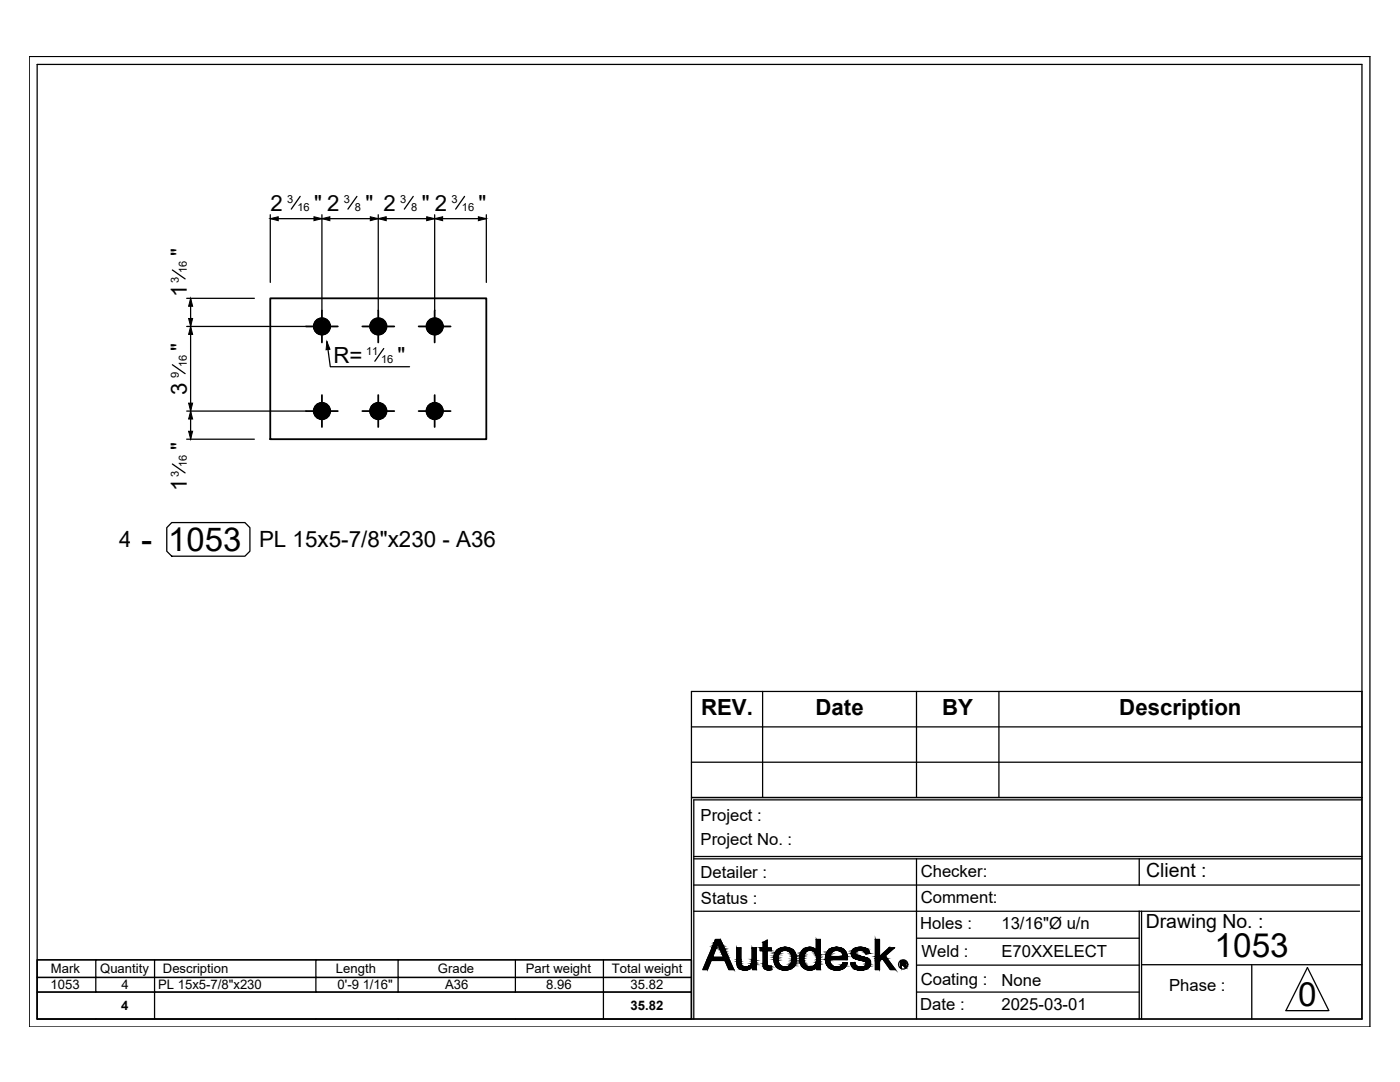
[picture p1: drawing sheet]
<svg xmlns="http://www.w3.org/2000/svg" width="279mm" height="216mm" viewBox="0 0 279 216" stroke-linecap="round" stroke-linejoin="round" font-family="sans-serif">
<g fill="none" stroke="#000" stroke-width=".36">
<path d="M53.9 59.5h43.2v28.1h-43.2zM61.1 65.1h6.3M64.2 62v6.3M64.2 78.8v6.4M72.3 65.1h6.4M75.5 62v6.3M75.5 78.8v6.4M83.6 65.1h6.3M86.7 62v6.3M86.7 78.8v6.4M61.1 82h6.3M72.3 82h6.4"/>
<path d="M83.6 82h6.3"/>
<circle cx="64.3" cy="65.1" r="1.64"/>
<circle cx="75.5" cy="65.1" r="1.64"/>
<circle cx="86.8" cy="65.1" r="1.64"/>
<circle cx="64.3" cy="82" r="1.64"/>
<circle cx="75.5" cy="82" r="1.64"/>
<circle cx="86.8" cy="82" r="1.64"/>
</g>
<g fill="#000" stroke="#000" stroke-width=".2">
<path d="M38 59.5l.4 1.6h-.8zM53.9 43.6l1.6-.3v.7zM64.2 43.6l1.6-.3v.7zM62.7 43.3l1.5 .3-1.5 .4zM75.5 43.6l1.6-.3v.7zM73.9 43.3l1.6 .3-1.6 .4zM86.7 43.6l1.6-.3v.7zM85.2 43.3l1.5 .3-1.5 .4zM95.5 43.3l1.6 .3-1.6 .4zM37.6 63.5h.8l-.4 1.6zM38 65.1l.4 1.6h-.8zM65.2 68.2l.7 1.5-.8 .1z"/>
<path d="M64.2 65.1h1.7l-.1 .4zM75.5 65.1h1.6v.4zM86.7 65.1h1.7l-.1 .4zM37.6 86h.8l-.4 1.6zM37.6 80.4h.8l-.4 1.6zM38 82l.4 1.6h-.8zM64.2 82h1.7l-.1 .4zM75.5 82h1.6v.4zM86.7 82h1.7l-.1 .4zM143.7 187.5l.1 .1h-.2zM147.3 193h.2zM148.6 193.6h.1z"/>
<path d="M152.3 192.9h.2zM152.3 188.1l.8-.5v.5zM153.3 193.5h.3zM153.7 192.8h.2zM155.1 193h.7zM156.5 189h.2zM157.1 189.6h1.2zM160.2 193h.7zM160.6 189.3h1.9zM162.3 192.8h.1zM165.3 193h1.7zM165.6 190.9h3.5v.1z"/>
<path d="M166.9 193.6h.3zM166.9 189h.1zM168.3 192.1h.3zM167.9 189.6h.6zM171.2 191.5h2.3zM171.7 193.6h.3zM171.8 193h1.6zM172.7 190.2h.9zM172.5 189.6h.8zM179.9 192.3h.8zM180.4 192.3h.3zM180.1 192.5h.3z"/>
<path d="M180.3 191.9h.4z"/>
<path d="M62.6 65.5l.2 .4 1.4-.8zM62.8 65.9l1.4-.8-1.2 1.1zM63 66.2l.2 .2 1-1.3z"/>
<path d="M62.8 64.4l-.2 .4 1.6 .3zM62.6 64.8l1.6 .3h-1.6zM62.6 65.1v.4l1.6-.4z"/>
<path d="M64.2 65.1l-1 1.3 .3 .2zM64.2 65.1l-.3 1.6-.4-.1zM64.2 65.1l-.3 1.6 .3 .1z"/>
<path d="M63.2 63.9l1 1.2-.7-1.4zM63 64.1l.2-.2 1 1.2zM63 64.1l-.2 .3 1.4 .7z"/>
<path d="M64.2 65.1v1.7l.4-.1zM64.2 65.1l.7 1.5-.3 .1zM64.2 65.1l.7 1.5 .4-.2z"/>
<path d="M64.2 63.5v1.6l.4-1.6zM63.9 63.5h.3v1.6zM63.5 63.7l.7 1.4-.3-1.6z"/>
<path d="M64.2 65.1l1.1 1.3 .2-.2zM64.2 65.1l1.5 .8-.2 .3zM64.2 65.1l1.5 .8 .1-.4z"/>
<path d="M65.3 63.9l-1.1 1.2 1.3-1zM64.9 63.7l.4 .2-1.1 1.2zM64.6 63.5l-.4 1.6 .7-1.4z"/>
<path d="M64.2 65.1h1.7l-.1-.3zM64.2 65.1l1.5-.7 .1 .4zM64.2 65.1l1.5-.7-.2-.3z"/>
<path d="M73.9 65.5l.1 .4 1.5-.8zM74 65.9l1.5-.8-1.3 1.1zM74.2 66.2l.3 .2 1-1.3z"/>
<path d="M74 64.4l-.1 .4 1.6 .3zM73.9 64.8l1.6 .3h-1.6zM73.9 65.1v.4l1.6-.4z"/>
<path d="M75.5 65.1l-1 1.3 .3 .2zM75.5 65.1l-.4 1.6-.3-.1zM75.5 65.1l-.4 1.6 .4 .1z"/>
<path d="M74.5 63.9l1 1.2-.7-1.4zM74.5 63.9l1 1.2-1.3-1zM74.2 64.1l-.2 .3 1.5 .7z"/>
<path d="M75.5 65.1v1.7l.3-.1zM75.5 65.1l.7 1.5-.4 .1zM75.5 65.1l.7 1.5 .3-.2z"/>
<path d="M75.5 63.5v1.6l.3-1.6zM75.1 63.5h.4v1.6zM74.8 63.7l.7 1.4-.4-1.6z"/>
<path d="M75.5 65.1l1 1.3 .3-.2zM75.5 65.1l1.5 .8-.2 .3zM75.5 65.1l1.5 .8 .1-.4z"/>
<path d="M76.5 63.9l-1 1.2 1.3-1zM76.2 63.7l.3 .2-1 1.2zM75.8 63.5l-.3 1.6 .7-1.4z"/>
<path d="M75.5 65.1h1.6v-.3zM75.5 65.1l1.5-.7 .1 .4zM75.5 65.1l1.5-.7-.2-.3z"/>
<path d="M85.1 65.5l.2 .4 1.4-.8zM85.3 65.9l1.4-.8-1.2 1.1zM85.5 66.2l.2 .2 1-1.3z"/>
<path d="M85.3 64.4l-.2 .4 1.6 .3zM85.1 64.8l1.6 .3h-1.6zM85.1 65.1v.4l1.6-.4z"/>
<path d="M86.7 65.1l-1 1.3 .3 .2zM86.7 65.1l-.3 1.6-.4-.1zM86.7 65.1l-.3 1.6 .3 .1z"/>
<path d="M85.7 63.9l1 1.2-.7-1.4zM85.5 64.1l.2-.2 1 1.2zM85.5 64.1l-.2 .3 1.4 .7z"/>
<path d="M86.7 65.1v1.7l.4-.1zM86.7 65.1l.7 1.5-.3 .1zM86.7 65.1l.7 1.5 .4-.2z"/>
<path d="M86.7 63.5v1.6l.4-1.6zM86.4 63.5h.3v1.6zM86 63.7l.7 1.4-.3-1.6z"/>
<path d="M86.7 65.1l1.1 1.3 .2-.2zM86.7 65.1l1.5 .8-.2 .3zM86.7 65.1l1.5 .8 .1-.4z"/>
<path d="M87.8 63.9l-1.1 1.2 1.3-1zM87.4 63.7l.4 .2-1.1 1.2zM87.1 63.5l-.4 1.6 .7-1.4z"/>
<path d="M86.7 65.1h1.7l-.1-.3zM86.7 65.1l1.5-.7 .1 .4zM86.7 65.1l1.5-.7-.2-.3z"/>
<path d="M62.6 82.4l.2 .3 1.4-.7zM62.8 82.7l1.4-.7-1.2 1zM63 83l.2 .3 1-1.3z"/>
<path d="M62.8 81.3l-.2 .3 1.6 .4zM62.6 81.6l1.6 .4h-1.6zM62.6 82v.4l1.6-.4z"/>
<path d="M64.2 82l-1 1.3 .3 .2zM64.2 82l-.3 1.6-.4-.1zM64.2 82l-.3 1.6 .3 .1z"/>
<path d="M63.2 80.7l1 1.3-.7-1.5zM63.2 80.7l1 1.3-1.2-1zM63 81l-.2 .3 1.4 .7z"/>
<path d="M64.2 82v1.7l.4-.1zM64.2 82l.7 1.5-.3 .1zM64.2 82l.7 1.5 .4-.2z"/>
<path d="M64.2 80.4v1.6l.4-1.6zM63.9 80.4h.3v1.6zM63.5 80.5l.7 1.5-.3-1.6z"/>
<path d="M64.2 82l1.1 1.3 .2-.3zM64.2 82l1.5 .7-.2 .3zM64.2 82l1.5 .7 .1-.3z"/>
<path d="M65.3 80.7l-1.1 1.3 1.3-1zM64.9 80.5l.4 .2-1.1 1.3zM64.6 80.4l-.4 1.6 .7-1.5z"/>
<path d="M64.2 82h1.7l-.1-.4zM64.2 82l1.5-.7 .1 .3zM64.2 82l1.5-.7-.2-.3z"/>
<path d="M73.9 82.4l.1 .3 1.5-.7zM74 82.7l1.5-.7-1.3 1zM74.2 83l.3 .3 1-1.3z"/>
<path d="M74 81.3l-.1 .3 1.6 .4zM73.9 81.6l1.6 .4h-1.6zM73.9 82v.4l1.6-.4z"/>
<path d="M75.5 82l-1 1.3 .3 .2zM75.5 82l-.4 1.6-.3-.1zM75.5 82l-.4 1.6 .4 .1z"/>
<path d="M74.5 80.7l1 1.3-.7-1.5zM74.5 80.7l1 1.3-1.3-1zM74.2 81l-.2 .3 1.5 .7z"/>
<path d="M75.5 82v1.7l.3-.1zM75.5 82l.7 1.5-.4 .1zM75.5 82l.7 1.5 .3-.2z"/>
<path d="M75.5 80.4v1.6l.3-1.6zM75.1 80.4h.4v1.6zM74.8 80.5l.7 1.5-.4-1.6z"/>
<path d="M75.5 82l1 1.3 .3-.3zM75.5 82l1.5 .7-.2 .3zM75.5 82l1.5 .7 .1-.3z"/>
<path d="M76.5 80.7l-1 1.3 1.3-1zM76.2 80.5l.3 .2-1 1.3zM75.8 80.4l-.3 1.6 .7-1.5z"/>
<path d="M75.5 82h1.6v-.4zM75.5 82l1.5-.7 .1 .3zM75.5 82l1.5-.7-.2-.3z"/>
<path d="M85.1 82.4l.2 .3 1.4-.7zM85.3 82.7l1.4-.7-1.2 1zM85.5 83l.2 .3 1-1.3z"/>
<path d="M85.3 81.3l-.2 .3 1.6 .4zM85.1 81.6l1.6 .4h-1.6zM85.1 82v.4l1.6-.4z"/>
<path d="M86.7 82l-1 1.3 .3 .2zM86.7 82l-.3 1.6-.4-.1zM86.7 82l-.3 1.6 .3 .1z"/>
<path d="M85.7 80.7l1 1.3-.7-1.5zM85.7 80.7l1 1.3-1.2-1zM85.5 81l-.2 .3 1.4 .7z"/>
<path d="M86.7 82v1.7l.4-.1zM86.7 82l.7 1.5-.3 .1zM86.7 82l.7 1.5 .4-.2z"/>
<path d="M86.7 80.4v1.6l.4-1.6zM86.4 80.4h.3v1.6zM86 80.5l.7 1.5-.3-1.6z"/>
<path d="M86.7 82l1.1 1.3 .2-.3zM86.7 82l1.5 .7-.2 .3zM86.7 82l1.5 .7 .1-.3z"/>
<path d="M87.8 80.7l-1.1 1.3 1.3-1zM87.4 80.5l.4 .2-1.1 1.3zM87.1 80.4l-.4 1.6 .7-1.5z"/>
<path d="M86.7 82h1.7l-.1-.4zM86.7 82l1.5-.7 .1 .3zM86.7 82l1.5-.7-.2-.3z"/>
<path d="M141 191.7l.2 1.8 .7-1.8zM141 191.7l.2 1.8h-.9z"/>
<path d="M141.3 191l3.4 .7-2.5-.7zM141.3 191l3.4 .7h-3.7z"/>
<path d="M142.1 189.2l.1 1.8 .7-1.8zM142.1 189.2l.1 1.8h-.9z"/>
<path d="M142.2 189l.7 .2 .1-.2zM142.2 189l.7 .2h-.8z"/>
<path d="M142.3 188.7l.7 .3 .1-.3zM142.3 188.7l.7 .3h-.8z"/>
<path d="M142.4 188.4l.7 .3 .1-.3zM142.4 188.4l.7 .3h-.8z"/>
<path d="M142.5 188.1l.7 .3v-.3zM142.5 188.1l.7 .3h-.8z"/>
<path d="M142.8 187.6l.5 .5 .3-.5zM142.8 187.6l.5 .5h-.8z"/>
<path d="M142.8 187.5l.8 .1 .1-.1zM142.8 187.5l.8 .1h-.8z"/>
<path d="M143.6 187.6l.4 .5-.2-.5zM143.6 187.6l.4 .5h-.7z"/>
<path d="M143.3 188.1l.8 .1-.1-.1zM143.3 188.1l.8 .1h-.8z"/>
<path d="M143.3 188.2l.9 .4-.1-.4zM143.3 188.2l.9 .4h-.8z"/>
<path d="M143.4 188.6l.9 .2-.1-.2zM143.4 188.6l.9 .2h-.8z"/>
<path d="M143.5 188.8l.9 .1zM143.5 188.8l.9 .1z"/>
<path d="M143.5 188.9l.9 .1v-.1zM143.5 188.9l.9 .1h-.8z"/>
<path d="M143.6 189l.9 .2-.1-.2zM143.6 189l.9 .2h-.8z"/>
<path d="M143.7 189.2l.9 .3-.1-.3zM143.7 189.2l.9 .3h-.8z"/>
<path d="M143.8 189.5l1 .3-.2-.3zM143.8 189.5l1 .3h-.9z"/>
<path d="M143.9 189.8l1 .3-.1-.3zM143.9 189.8l1 .3h-.9z"/>
<path d="M144 190.1l1.1 .4-.2-.4zM144 190.1l1.1 .4h-.9z"/>
<path d="M144.2 190.5l1.1 .5-.2-.5zM144.2 190.5l1.1 .5h-.9z"/>
<path d="M142.2 191l3.4 .7-.3-.7zM142.2 191l3.4 .7h-.9z"/>
<path d="M144.7 191.7l1.7 1.8-.8-1.8zM144.7 191.7l1.7 1.8h-.9z"/>
<path d="M147 191.9h.9zM147 191.9h.9z"/>
<path d="M147 189.1l.9 2.4v-2.4zM147 189.1l.9 2.4h-.9z"/>
<path d="M147 191.5l.9 .3v-.3zM147 191.5l.9 .3h-.9z"/>
<path d="M147 191.8l.9 .1zM147 191.8l.9 .1z"/>
<path d="M147 191.9l.9 .3v-.3zM147 191.9l.9 .3h-.8z"/>
<path d="M147.1 192.2h.8zM147.1 192.2h.8z"/>
<path d="M147.1 192.2l.8 .2v-.2zM147.1 192.2l.8 .2h-.8z"/>
<path d="M147.1 192.4l.9 .1-.1-.1zM147.1 192.4l.9 .1h-.9z"/>
<path d="M147.1 192.5l.9 .1v-.1zM147.1 192.5l.9 .1h-.9z"/>
<path d="M147.1 192.6l1.1 .2-.2-.2zM147.1 192.6l1.1 .2h-1z"/>
<path d="M147.2 192.8h1zM147.2 192.8h1z"/>
<path d="M147.2 192.8l1.3 .1-.3-.1zM147.2 192.8l1.3 .1h-1.3z"/>
<path d="M147.2 192.9h1.6zM147.2 192.9h1.6z"/>
<path d="M147.3 192.9h1.5zM147.3 192.9h1.5z"/>
<path d="M147.3 192.9h1.5zM147.3 192.9l.2 .1z"/>
<path d="M148.5 193.6h.4zM148.5 193.6h.2z"/>
<path d="M148.3 193.5h.7zM148.3 193.5l.6 .1z"/>
<path d="M148.2 193.5h1zM148.2 193.5h.8z"/>
<path d="M148 193.5h1.3zM148 193.5h1.2z"/>
<path d="M149.4 192.8h.3zM149.4 192.8h.3z"/>
<path d="M147.9 193.4h1.6zM147.9 193.4l1.4 .1z"/>
<path d="M147.8 193.4h1.7zM147.8 193.4h1.7z"/>
<path d="M147.6 193.3l1.9 .1 .2-.1zM147.6 193.3l1.9 .1z"/>
<path d="M149.4 192.8h.4zM149.4 192.8h.4z"/>
<path d="M149.4 192.8h.7zM149.3 192.8h.8z"/>
<path d="M147.5 193.2h2.3zM147.5 193.2l2.2 .1z"/>
<path d="M147.4 193.1l2.4 .1 .2-.1zM147.4 193.1l2.4 .1h-2.3z"/>
<path d="M147.5 193h2.6zM147.3 193h2.8z"/>
<path d="M147.3 193l2.7 .1 .1-.1zM147.3 193l2.7 .1h-2.6z"/>
<path d="M148.9 192.9h1.2zM148.8 192.9h1.3z"/>
<path d="M148.8 192.9h1.3zM147.5 193h2.6z"/>
<path d="M149.1 192.9h1zM148.9 192.9h1.2z"/>
<path d="M149.3 192.8h.9zM149.1 192.9h1z"/>
<path d="M149.3 192.8h.9zM149.3 192.8h.9z"/>
<path d="M150.1 189.1l.8 2.3v-2.3zM150.1 189.1l.8 2.3h-.8z"/>
<path d="M150.1 191.4l.8 .2v-.2zM150.1 191.4l.8 .2h-.8z"/>
<path d="M150.1 191.6l.8 .4v-.4zM150.1 191.6l.8 .4h-.8z"/>
<path d="M150.1 192l.8 .3v-.3zM150.1 192l.8 .3h-.9z"/>
<path d="M150 192.3l.9 .2v-.2zM150 192.3l.9 .2h-1z"/>
<path d="M149.9 192.5l1 .1v-.1zM149.9 192.5l1 .1h-1.2z"/>
<path d="M149.7 192.6l1.2 .2v-.2zM149.4 192.8l.3-.2 1.2 .2z"/>
<path d="M149.4 192.8h1.5zM149.4 192.8h1.5z"/>
<path d="M149.7 192.8h1.2zM149.7 192.8h1.2z"/>
<path d="M149.8 192.8h1.1zM149.8 192.8h1.1z"/>
<path d="M150.1 192.8h.8zM150.1 192.8h.8z"/>
<path d="M150.2 192.8l.7 .7v-.7zM150.2 192.8l.7 .7h-.7z"/>
<path d="M152.3 188.1l.8 1v-1zM152.3 188.1l.8 1h-.8z"/>
<path d="M152.3 189.7l.8 2.5v-2.5zM152.3 189.7l.8 2.5h-.8z"/>
<path d="M152.3 192.2h.8zM152.3 192.2h.8z"/>
<path d="M152.3 192.2l.8 .1v-.1zM152.3 192.2l.8 .1h-.8z"/>
<path d="M152.3 192.3l.8 .3v-.3zM152.3 192.3l.8 .3h-.8z"/>
<path d="M152.3 192.6l.9 .1zM152.3 192.6l.9 .1z"/>
<path d="M152.3 192.7h.9zM152.3 192.7h.9z"/>
<path d="M152.3 192.7l1.1 .1zM152.3 192.7l1.1 .1h-1.1z"/>
<path d="M152.3 192.8h1.2zM152.3 192.8h1.2z"/>
<path d="M152.3 192.8h1.3zM152.3 192.8h1.3z"/>
<path d="M152.3 192.8h1.3zM152.3 192.8l.2 .1z"/>
<path d="M153.2 193.5h.5zM153.2 193.5h.4z"/>
<path d="M153 193.5h.8zM153 193.5h.7z"/>
<path d="M151.7 189.1l2.2 .6v-.6zM151.7 189.1l2.2 .6h-2.2z"/>
<path d="M153.7 192.8h.2zM153.6 192.8h.3z"/>
<path d="M153.6 192.8l.3 .1zM152.5 192.9h1.4z"/>
<path d="M152.5 192.9h1.5zM152.4 192.9h1.6z"/>
<path d="M152.4 192.9l1.6 .2v-.2zM152.4 192.9l1.6 .2h-1.6z"/>
<path d="M152.4 193.1l1.6 .2v-.2zM152.4 193.1l1.6 .2h-1.3z"/>
<path d="M152.7 193.3l1.3 .1zM152.7 193.3l1.3 .1z"/>
<path d="M152.8 193.4l1.2 .1zM152.8 193.4l1.2 .1z"/>
<path d="M152.9 193.5h1.1zM152.9 193.5h.9z"/>
<path d="M154.4 191.1l.9 .2v-.2zM154.4 191.1l.9 .2h-.9z"/>
<path d="M154.4 191.3l.9 .2v-.2zM154.4 191.3l.9 .2h-.9z"/>
<path d="M154.5 191l.8 .1v-.1zM154.5 191l.8 .1h-.9z"/>
<path d="M154.4 191.5l.9 .2v-.2zM154.4 191.5l.9 .2h-.8z"/>
<path d="M154.5 191.7l.8 .1v-.1zM154.5 191.7l.8 .1h-.8z"/>
<path d="M154.5 190.8l.8 .2v-.2zM154.5 190.8l.8 .2h-.8z"/>
<path d="M154.5 191.8l.8 .1v-.1zM154.5 191.8l.8 .1h-.8z"/>
<path d="M154.5 190.6l.8 .2v-.2zM154.5 190.6l.8 .2h-.8z"/>
<path d="M154.5 191.9l.9 .2-.1-.2zM154.5 191.9l.9 .2h-.9z"/>
<path d="M154.5 190.5l.8 .1 .1-.1zM154.5 190.5l.8 .1h-.8z"/>
<path d="M154.5 192.1l.9 .1v-.1zM154.5 192.1l.9 .1h-.8z"/>
<path d="M154.6 192.2l1 .2-.2-.2zM154.6 192.2l1 .2h-1z"/>
<path d="M154.6 190.3l.8 .2 .1-.2zM154.6 190.3l.8 .2h-.9z"/>
<path d="M154.6 190.3h.9zM154.6 190.3h.9z"/>
<path d="M154.6 192.4h1zM154.6 192.4h1z"/>
<path d="M154.7 192.4l1 .1zM154.7 192.4l1 .1z"/>
<path d="M154.7 190.1l.8 .2 .1-.2zM154.7 190.1l.8 .2h-.9z"/>
<path d="M154.7 190h1zM154.7 190l.9 .1z"/>
<path d="M154.7 192.5l1.1 .1zM154.7 192.5l1.1 .1z"/>
<path d="M154.8 192.6l1.1 .2-.1-.2zM154.8 192.6l1.1 .2h-1.1z"/>
<path d="M154.8 189.9l.9 .1 .1-.1zM154.8 189.9l.9 .1h-1z"/>
<path d="M154.8 189.9h1.1zM154.8 189.9h1z"/>
<path d="M154.8 192.8h1.3zM154.8 192.8h1.3z"/>
<path d="M154.9 189.8h1.2zM154.8 189.9h1.1z"/>
<path d="M154.9 192.8l1.3 .1zM154.9 192.8l1.3 .1z"/>
<path d="M154.9 192.9l1.6 .1zM154.9 192.9l1.6 .1z"/>
<path d="M155 189.7h1.3zM155 189.7h1.4z"/>
<path d="M155 189.7l1.1 .1 .2-.1zM155 189.7l1.1 .1h-1.2z"/>
<path d="M155.1 193h1.5zM155.1 193h.7z"/>
<path d="M155 193h1.6zM155 193h1.6z"/>
<path d="M155 189.6h1.6zM155 189.6h1.7z"/>
<path d="M155 189.6h1.6zM155 189.6l1.4 .1z"/>
<path d="M155 193h1.7zM155 193h1.7z"/>
<path d="M155 193h1.7zM155 193h1.6z"/>
<path d="M156.5 189h.5zM156.4 189h.6z"/>
<path d="M156.3 193.6h.7zM156.3 193.6h.5z"/>
<path d="M156.4 189l.7 .1zM156.2 189.1h.9z"/>
<path d="M155.1 189.6h2zM155.1 189.6h1.6z"/>
<path d="M156.3 193.5h.8zM156.3 193.5l.7 .1z"/>
<path d="M156.2 189.1h1.1zM156 189.1h1.3z"/>
<path d="M156 193.5h1.3zM156 193.5h1.1z"/>
<path d="M156 189.1h1.5zM155.9 189.1h1.6z"/>
<path d="M156 193.5h1.4zM156 193.5h1.3z"/>
<path d="M155.9 189.1l1.7 .1zM155.7 189.2h1.9z"/>
<path d="M155.7 193.4h1.9zM155.7 193.4l1.7 .1z"/>
<path d="M155.7 189.2l2 .1zM155.6 189.3h2.1z"/>
<path d="M155.7 193.4h2zM155.7 193.4h1.9z"/>
<path d="M155.6 189.3h2.3zM155.5 189.3h2.4z"/>
<path d="M155.5 193.3l2.2 .1 .2-.1zM155.5 193.3l2.2 .1z"/>
<path d="M155.5 189.3l2.5 .1zM155.3 189.4h2.7z"/>
<path d="M155.4 193.2h2.6zM155.4 193.2l2.5 .1z"/>
<path d="M155.3 189.4l2.9 .1zM155.2 189.5h3z"/>
<path d="M155.2 193.1l2.8 .1 .1-.1zM155.2 193.1l2.8 .1h-2.6z"/>
<path d="M155.2 189.5l3.1 .1-.1-.1zM155.1 189.6l.1-.1 3.1 .1z"/>
<path d="M155.1 193h3.1zM155.1 193l3 .1z"/>
<path d="M155.1 193h3.1zM155.1 193h3.1z"/>
<path d="M155.8 193h2.5zM155.1 193h3.1z"/>
<path d="M155.1 189.6h3.2zM155.1 189.6h3.2z"/>
<path d="M155.1 189.6h3.2zM155.1 189.6h2z"/>
<path d="M157.1 189.6h1.2zM156.7 189.6h1.6z"/>
<path d="M156.7 189.6h1.6zM156.7 189.6h1.6z"/>
<path d="M156.7 189.6h1.6zM156.7 189.6h1.6z"/>
<path d="M156.9 189.6l1.5 .1zM156.9 189.6l1.5 .1z"/>
<path d="M156.7 193h1.6zM156.7 193h1.6z"/>
<path d="M156.7 193h1.6zM156.6 193h1.7z"/>
<path d="M156.6 193h1.7zM155.8 193h2.5z"/>
<path d="M157 192.9h1.4zM156.7 193h1.6z"/>
<path d="M157.2 189.7l1.3 .1zM157.2 189.7l1.3 .1z"/>
<path d="M157.1 192.9h1.3zM157 192.9h1.4z"/>
<path d="M157.3 192.8h1.1zM157.1 192.9h1.3z"/>
<path d="M157.3 189.8l1.2 .1zM157.3 189.8l1.2 .1z"/>
<path d="M157.4 189.9l1.2 .1-.1-.1zM157.4 189.9l1.2 .1h-.9z"/>
<path d="M157.5 192.7l.9 .1 .1-.1zM157.3 192.8l.2-.1 .9 .1z"/>
<path d="M157.6 192.7h1zM157.5 192.7h1z"/>
<path d="M157.7 190h.9zM157.7 190h.9z"/>
<path d="M157.7 190l1 .1zM157.7 190l1 .1z"/>
<path d="M157.8 190.1l1 .2-.1-.2zM157.8 190.1l1 .2h-1z"/>
<path d="M157.7 192.5h1zM157.7 192.5h1z"/>
<path d="M157.7 192.5l.9 .2 .1-.2zM157.7 192.5l.9 .2h-1z"/>
<path d="M157.8 190.3l1 .1zM157.8 190.3l1 .1z"/>
<path d="M157.9 192.3l.8 .2 .1-.2zM157.9 192.3l.8 .2h-1z"/>
<path d="M157.9 190.4l.9 .2v-.2zM157.9 190.4l.9 .2h-.8z"/>
<path d="M157.9 192.2h.9zM157.9 192.2l.9 .1z"/>
<path d="M158 190.6h.8zM158 190.6h.8z"/>
<path d="M158 190.6l.9 .3-.1-.3zM158 190.6l.9 .3h-.8z"/>
<path d="M158 192l.8 .2v-.2zM158 192l.8 .2h-.9z"/>
<path d="M158 191.9h.9zM158 191.9l.8 .1z"/>
<path d="M158.1 191.7l.8 .2v-.2zM158.1 191.7l.8 .2h-.9z"/>
<path d="M158.1 190.9h.8zM158.1 190.9h.8z"/>
<path d="M158.1 190.9l.8 .3v-.3zM158.1 190.9l.8 .3h-.8z"/>
<path d="M158.1 191.3l.8 .1v-.1zM158.1 191.3l.8 .1h-.8z"/>
<path d="M158.1 191.4l.8 .2v-.2zM158.1 191.4l.8 .2h-.8z"/>
<path d="M158.1 191.6l.8 .1v-.1zM158.1 191.6l.8 .1h-.8z"/>
<path d="M158.1 191.2h.8zM158.1 191.2h.8z"/>
<path d="M158.1 191.2h.8zM158.1 191.2l.8 .1z"/>
<path d="M159.6 191.6h.8zM159.6 191.6h.8z"/>
<path d="M159.6 191.9h.9zM159.6 191.9h.9z"/>
<path d="M159.6 191.2l.8 .1zM159.6 191.2l.8 .1z"/>
<path d="M159.6 191.3l.8 .3v-.3zM159.6 191.3l.8 .3h-.8z"/>
<path d="M159.6 190.9l.8 .1v-.1zM159.6 190.9l.8 .1h-.8z"/>
<path d="M159.6 191l.8 .2v-.2zM159.6 191l.8 .2h-.8z"/>
<path d="M159.6 191.6l.9 .3-.1-.3zM159.6 191.6l.9 .3h-.9z"/>
<path d="M159.6 190.7l.8 .2 .1-.2zM159.6 190.7l.8 .2h-.8z"/>
<path d="M159.6 191.9l1 .3-.1-.3zM159.6 191.9l1 .3h-.9z"/>
<path d="M159.6 190.6h.9zM159.6 190.6l.9 .1z"/>
<path d="M159.7 192.2h.9zM159.7 192.2h.9z"/>
<path d="M159.7 190.4l.8 .2 .1-.2zM159.7 190.4l.8 .2h-.9z"/>
<path d="M159.7 192.2l1 .3-.1-.3zM159.7 192.2l1 .3h-.9z"/>
<path d="M159.7 190.3h.9zM159.7 190.3l.9 .1z"/>
<path d="M159.8 190.1h.9zM159.8 190.1h.9z"/>
<path d="M159.8 190.1l.8 .2 .1-.2zM159.8 190.1l.8 .2h-.9z"/>
<path d="M159.8 192.5h.9zM159.8 192.5h.9z"/>
<path d="M159.8 192.5l1.1 .2-.2-.2zM159.8 192.5l1.1 .2h-.9z"/>
<path d="M159.9 190l.8 .1 .1-.1zM159.9 190l.8 .1h-.9z"/>
<path d="M160 192.7h1zM160 192.7h1z"/>
<path d="M159.9 189.9l.9 .1 .2-.1zM159.9 189.9l.9 .1h-.9z"/>
<path d="M160 192.7l1.1 .1zM160 192.7l1.1 .1z"/>
<path d="M160 189.8h1.1zM160 189.8l1 .1h-1.1z"/>
<path d="M160 192.8l1.4 .1-.3-.1zM160 192.8l1.4 .1h-1.3z"/>
<path d="M160.1 189.7l1 .1 .2-.1zM160.1 189.7l1 .1h-1.1z"/>
<path d="M160.1 192.9h1.4zM160.1 192.9h1.4z"/>
<path d="M160.2 192.9l1.5 .1zM160.2 192.9l1.5 .1z"/>
<path d="M160.1 189.6h1.5zM160.1 189.6l1.2 .1z"/>
<path d="M161.5 189h.4zM161.3 189h.6z"/>
<path d="M160.1 189.6h1.5zM160.1 189.6h1.6z"/>
<path d="M160.1 189.6h1.5zM160.1 189.6h1.5z"/>
<path d="M161.3 193.6h.3zM161.3 193.6h.6z"/>
<path d="M160.2 193h1.5zM160.2 193h.7z"/>
<path d="M161.3 189l.7 .1zM161.2 189.1h.8z"/>
<path d="M161.2 189.1h1zM160.9 189.1h1.3z"/>
<path d="M161.3 193.5h.7zM161.3 193.5l.6 .1z"/>
<path d="M161 193.5h1.2zM161 193.5h1z"/>
<path d="M160.9 189.1h1.3zM160.9 189.1h1.3z"/>
<path d="M160.9 189.1l1.6 .2-.3-.2zM160.6 189.3l.3-.2 1.6 .2zM160.6 189.3h1.9z"/>
<path d="M161 193.5h1.2zM161 193.5h1.2z"/>
<path d="M162.3 192.8h.1zM162.2 192.8h.2z"/>
<path d="M162.2 192.8h.3zM162.2 192.8h.3z"/>
<path d="M162.2 192.8h.3zM162.2 192.8h.3z"/>
<path d="M160.7 193.4l1.5 .1 .3-.1zM160.7 193.4l1.5 .1z"/>
<path d="M162.2 192.8l.3 .1zM162.2 192.8l.3 .1z"/>
<path d="M160.6 189.3l2.1 .1-.2-.1zM160.3 189.4l.3-.1 2.1 .1z"/>
<path d="M160.7 193.3h1.8zM160.7 193.3l1.8 .1z"/>
<path d="M162.2 192.9h.5zM162.2 192.9h.5z"/>
<path d="M162.2 192.9h.6zM162.1 192.9h.7z"/>
<path d="M160.5 193.2l2 .1 .2-.1zM160.5 193.2l2 .1h-1.8z"/>
<path d="M160.3 189.4h2.4zM160.3 189.4h2.4z"/>
<path d="M160.3 189.4l2.6 .2-.2-.2zM160.1 189.6l.2-.2 2.6 .2z"/>
<path d="M162.1 192.9h.7zM162.1 192.9h.7z"/>
<path d="M160.4 193.2h2.4zM160.4 193.2h2.3z"/>
<path d="M162.1 192.9h.7zM162.1 192.9h.7z"/>
<path d="M162.1 192.9h.8zM162.1 192.9h.8z"/>
<path d="M160.1 189.6h2.8zM160.1 189.6h1.6z"/>
<path d="M162.1 192.9h.9zM162.1 192.9h.9z"/>
<path d="M160.9 193h2zM160.2 193h2.7z"/>
<path d="M160.2 193l2.6 .2 .1-.2zM160.2 193l2.6 .2h-2.4z"/>
<path d="M161.7 193h1.2zM160.9 193h2z"/>
<path d="M162 192.9h.9zM161.7 193h1.2z"/>
<path d="M162.1 192.9h.8zM162 192.9h.9z"/>
<path d="M162.9 187.5l.8 2.1v-2.1zM162.9 187.5l.8 2.1h-.8z"/>
<path d="M162.9 189.6h.8zM161.7 189.6h2z"/>
<path d="M161.7 189.6h2zM161.7 189.6h2z"/>
<path d="M161.9 189.6l1.8 .1zM161.9 189.6l1.8 .1z"/>
<path d="M162.2 189.7l1.5 .2v-.2zM162.2 189.7l1.5 .2h-1.3z"/>
<path d="M162.4 189.9l1.3 .2v-.2zM162.4 189.9l1.3 .2h-1z"/>
<path d="M162.7 190.1l1 .1v-.1zM162.7 190.1l1 .1z"/>
<path d="M162.7 190.2l1 .2v-.2zM162.7 190.2l1 .2h-.9z"/>
<path d="M162.8 190.4l.9 .3v-.3zM162.8 190.4l.9 .3h-.8z"/>
<path d="M162.9 190.7l.8 .3v-.3zM162.9 190.7l.8 .3h-.7z"/>
<path d="M163 191l.7 .4v-.4zM163 191l.7 .4h-.7z"/>
<path d="M163 191.4l.7 .1v-.1zM163 191.4l.7 .1h-.7z"/>
<path d="M163 191.5l.7 .3v-.3zM163 191.5l.7 .3h-.8z"/>
<path d="M162.9 191.8l.8 .3v-.3zM162.9 191.8l.8 .3h-.8z"/>
<path d="M162.9 192.1l.8 .3v-.3zM162.9 192.1l.8 .3h-.9z"/>
<path d="M162.8 192.4l.9 .2v-.2zM162.8 192.4l.9 .2h-1.1z"/>
<path d="M162.6 192.6h1.1zM162.6 192.6h1.1z"/>
<path d="M162.5 192.6l1.2 .2v-.2zM162.3 192.8l.2-.2 1.2 .2z"/>
<path d="M162.3 192.8h1.4zM162.3 192.8h1.4z"/>
<path d="M162.4 192.8h1.3zM162.4 192.8h1.3z"/>
<path d="M162.4 192.8h1.3zM162.4 192.8h1.3z"/>
<path d="M162.5 192.8h1.2zM162.5 192.8h1.2z"/>
<path d="M162.5 192.8l1.2 .1zM162.5 192.8l1.2 .1z"/>
<path d="M162.5 192.9h1.2zM162.5 192.9h1.2z"/>
<path d="M162.7 192.9h1zM162.7 192.9h1z"/>
<path d="M162.8 192.9h.9zM162.8 192.9h.9z"/>
<path d="M162.8 192.9h.9zM162.8 192.9h.9z"/>
<path d="M162.8 192.9h.9zM162.8 192.9h.9z"/>
<path d="M162.9 192.9h.8zM162.9 192.9h.8z"/>
<path d="M163 192.9l.7 .6v-.6zM163 192.9l.7 .6h-.7z"/>
<path d="M165.3 189.7h1.3zM165.3 189.7h1.3z"/>
<path d="M164.7 191.5l.9 .2v-.2zM164.7 191.5l.9 .2h-.9z"/>
<path d="M164.7 191.7l.9 .1v-.1zM164.7 191.7l.9 .1h-.8z"/>
<path d="M165.6 190.9l3.5 .1zM168.2 191h.9z"/>
<path d="M164.8 190.9l3.4 .1zM164.8 190.9l3.4 .1h-3.5z"/>
<path d="M164.8 191.8l.9 .2-.1-.2zM164.8 191.8l.9 .2h-.9z"/>
<path d="M164.8 190.7l.8 .2v-.2zM164.8 190.7l.8 .2h-.8z"/>
<path d="M164.8 190.7h.8zM164.8 190.7h.8z"/>
<path d="M164.8 192l.9 .1v-.1zM164.8 192l.9 .1h-.9z"/>
<path d="M164.8 192.1l1 .2-.1-.2zM164.8 192.1l1 .2h-.9z"/>
<path d="M164.9 190.5l.7 .2 .1-.2zM164.9 190.5l.7 .2h-.8z"/>
<path d="M164.9 190.4h.8zM164.9 190.4l.8 .1z"/>
<path d="M164.9 192.3h.9zM164.9 192.3h.9z"/>
<path d="M165 190.2l.7 .2 .1-.2zM165 190.2l.7 .2h-.8z"/>
<path d="M164.9 192.3l1.1 .2-.2-.2zM164.9 192.3l1.1 .2h-1z"/>
<path d="M165 190.1h.9zM165 190.1l.8 .1z"/>
<path d="M165 192.5l1 .1zM165 192.5l1 .1z"/>
<path d="M165 192.6h1zM165 192.6h1z"/>
<path d="M165.1 190l.8 .1 .1-.1zM165.1 190l.8 .1h-.9z"/>
<path d="M165 192.6l1.2 .2-.2-.2zM165 192.6l1.2 .2h-1.1z"/>
<path d="M165.1 189.9h1zM165.1 189.9l.9 .1z"/>
<path d="M165.1 189.9h1zM165.1 189.9h1z"/>
<path d="M165.1 192.8h1.2zM165.1 192.8h1.2z"/>
<path d="M165.2 192.8l1.3 .1-.2-.1zM165.2 192.8l1.3 .1h-1.2z"/>
<path d="M165.2 189.8l.9 .1 .2-.1zM165.2 189.8l.9 .1h-1z"/>
<path d="M165.3 192.9l1.5 .1zM165.3 192.9l1.5 .1z"/>
<path d="M165.3 189.7h1.3zM165.3 189.7l1 .1h-1.1z"/>
<path d="M165.3 189.7h1.3zM165.3 189.7h1.3z"/>
<path d="M165.3 189.6h1.6zM165.3 189.6l1.3 .1z"/>
<path d="M165.3 193h1.6zM165.3 193h1.6z"/>
<path d="M165.3 193h1.7zM165.3 193h1.7z"/>
<path d="M165.4 189.6h1.6zM165.3 189.6h1.6z"/>
<path d="M166.9 189h.3zM166.7 189h.5z"/>
<path d="M165.4 189.6h1.7zM165.4 189.6h1.6z"/>
<path d="M166.7 189h.6zM166.6 189h.7z"/>
<path d="M166.6 189l.9 .1zM166.4 189.1h1.1z"/>
<path d="M166.7 193.6h.6zM166.7 193.6h.5z"/>
<path d="M166.5 193.5h1zM166.5 193.5l.8 .1z"/>
<path d="M166.4 189.1h1.2zM166.3 189.1h1.3z"/>
<path d="M166.3 189.1l1.5 .1zM166 189.2h1.8z"/>
<path d="M165.4 189.6h2.3zM165.4 189.6h1.7z"/>
<path d="M166.3 193.5h1.4zM166.3 193.5h1.2z"/>
<path d="M166 189.2h1.9zM166 189.2h1.9z"/>
<path d="M166.2 193.5h1.6zM166.2 193.5h1.5z"/>
<path d="M166 189.2h2zM165.9 189.2h2.1z"/>
<path d="M165.4 189.6h2.5zM165.4 189.6h2.3z"/>
<path d="M166 193.4h1.9zM166 193.4l1.8 .1z"/>
<path d="M165.9 189.2l2.2 .1zM165.8 189.3h2.3z"/>
<path d="M165.8 189.3l2.4 .1zM165.7 189.4h2.5z"/>
<path d="M165.9 193.3h2.2zM165.9 193.3l2 .1z"/>
<path d="M165.8 193.3h2.4zM165.8 193.3h2.3z"/>
<path d="M165.7 189.4l2.6 .1zM165.5 189.5h2.8z"/>
<path d="M164.7 191h4.4zM164.7 191h4.4zM164.7 191h4.4zM164.7 191h4.4z"/>
<path d="M165.5 189.5l3 .1-.2-.1zM165.5 189.5l3 .1h-3.1z"/>
<path d="M165.6 193.2h2.8zM165.6 193.2l2.6 .1z"/>
<path d="M165.6 193.2h2.8zM165.6 193.2h2.8z"/>
<path d="M165.4 189.6h3.1zM165.4 189.6h2.5z"/>
<path d="M165.5 193.1h3zM165.5 193.1l2.9 .1z"/>
<path d="M167.9 189.6h.6zM167.7 189.6h.8z"/>
<path d="M167.7 189.6h.8zM167.1 189.6h1.4z"/>
<path d="M167.1 189.6h1.4zM167 189.6h1.5z"/>
<path d="M167 189.6h1.5zM167 189.6h1.5z"/>
<path d="M167 189.6l1.6 .1zM167 189.6l1.6 .1z"/>
<path d="M167.3 189.7l1.3 .1zM167.3 189.7l1.3 .1z"/>
<path d="M168.3 192.1l.8 .1zM168.3 192.1l.8 .1z"/>
<path d="M167.6 189.8h1.1zM167.6 189.8h1.1z"/>
<path d="M167.1 193h1.5zM167 193h1.6z"/>
<path d="M167 193h1.6zM165.3 193h3.3z"/>
<path d="M165.3 193l3.2 .1 .1-.1zM165.3 193l3.2 .1h-3z"/>
<path d="M167.1 193h1.6zM167.1 193h1.5z"/>
<path d="M167.6 189.8l1.2 .1zM167.6 189.8l1.2 .1z"/>
<path d="M167.4 192.9h1.3zM167.1 193h1.6z"/>
<path d="M167.6 192.8h1.1zM167.4 192.9h1.3z"/>
<path d="M167.9 189.9h.9zM167.9 189.9h.9z"/>
<path d="M167.9 189.9l1 .1zM167.9 189.9l1 .1z"/>
<path d="M167.8 192.7l.9 .1 .1-.1zM167.6 192.8l.2-.1 .9 .1z"/>
<path d="M168 190l.9 .1v-.1zM168 190l.9 .1z"/>
<path d="M167.8 192.7h1.1zM167.8 192.7h1z"/>
<path d="M168.1 190.1l.8 .2v-.2zM168.1 190.1l.8 .2z"/>
<path d="M168.1 190.3l.9 .1-.1-.1zM168.1 190.3l.9 .1h-.8z"/>
<path d="M168 192.5l.9 .2v-.2zM168 192.5l.9 .2h-1.1z"/>
<path d="M168 192.5h1zM168 192.5h.9z"/>
<path d="M168.2 190.4l.8 .1v-.1zM168.2 190.4l.8 .1h-.8z"/>
<path d="M168.2 190.5l.9 .2-.1-.2zM168.2 190.5l.9 .2h-.8z"/>
<path d="M168.2 192.3l.8 .2v-.2zM168.2 192.3l.8 .2h-1z"/>
<path d="M168.3 190.7l.8 .2v-.2zM168.3 190.7l.8 .2h-.8z"/>
<path d="M164.7 191l4.4 .3v-.3zM164.7 191l4.4 .3h-4.4z"/>
<path d="M168.2 192.2l.8 .1 .1-.1zM168.2 192.2l.8 .1h-.8z"/>
<path d="M164.7 191.3l4.4 .1zM164.7 191.3l4.4 .1z"/>
<path d="M164.7 191.4l4.4 .1v-.1zM164.7 191.4l4.4 .1h-4.4z"/>
<path d="M170.5 192.1l.1 .1zM169.8 192.2l.7-.1 .1 .1z"/>
<path d="M169.8 192.2h.8zM169.8 192.2h.8z"/>
<path d="M169.8 192.2l.9 .2-.1-.2zM169.8 192.2l.9 .2h-.9z"/>
<path d="M169.8 192.4l1 .1-.1-.1zM169.8 192.4l1 .1h-.9z"/>
<path d="M169.9 190.2l.8 .1zM169.9 190.2l.8 .1z"/>
<path d="M169.9 190.3l.9 .2-.1-.2zM169.9 190.3l.9 .2h-.9z"/>
<path d="M170 190h.7zM169.9 190h.8z"/>
<path d="M169.9 190l.8 .2v-.2zM169.9 190l.8 .2h-.8z"/>
<path d="M169.9 190.5h1zM169.9 190.5h1z"/>
<path d="M169.9 192.5l.9 .1zM169.9 192.5l.9 .1z"/>
<path d="M169.9 192.6l1 .1-.1-.1zM169.9 192.6l1 .1h-.9z"/>
<path d="M169.9 190.5h1zM169.9 190.5h1z"/>
<path d="M170 190.5l1.1 .1zM170 190.5l1.1 .1z"/>
<path d="M170 192.7l1.1 .1zM170 192.7l1.1 .1z"/>
<path d="M170 189.8l.7 .2 .3-.2zM170 189.8l.7 .2h-.7z"/>
<path d="M170.1 189.7h1zM170.1 189.7h1z"/>
<path d="M170.1 189.7h1zM170.1 189.7l.9 .1z"/>
<path d="M170 192.8l1.2 .1zM170 192.8l1.2 .1z"/>
<path d="M170 190.6l1.5 .1zM170 190.6l1.5 .1h-1.5z"/>
<path d="M170.1 192.9h1.4zM170.1 192.9h1.4z"/>
<path d="M170.1 189.7h1.3zM170.1 189.7h1z"/>
<path d="M170 190.7l1.7 .1zM170 190.7l1.7 .1z"/>
<path d="M170.1 192.9l1.7 .1zM170.1 192.9l1.7 .1z"/>
<path d="M171.6 189h.4zM171.4 189h.6z"/>
<path d="M170.1 189.6h1.6zM170.1 189.6h1.6z"/>
<path d="M170.1 189.6h1.6zM170.1 189.6l1.3 .1z"/>
<path d="M170 190.8h1.8zM170 190.8h1.8z"/>
<path d="M171.7 193.6h.2zM171.8 193.6h.1z"/>
<path d="M170.1 190.8l2.1 .1zM170.1 190.8l2.1 .1h-2.1z"/>
<path d="M171.8 193h1.6zM172.1 193h1.3z"/>
<path d="M170.1 193h3.3zM170.1 193h3.3z"/>
<path d="M171.4 189h.7zM171.2 189h.9z"/>
<path d="M171.2 189l1.2 .1zM171.1 189.1h1.3z"/>
<path d="M171.5 193.6h.6zM171.5 193.6h.5z"/>
<path d="M170.1 190.9l2.4 .1zM170.1 190.9l2.4 .1z"/>
<path d="M171.1 189.1h1.4zM170.9 189.1h1.6z"/>
<path d="M171.2 193.5h1.2zM171.2 193.5l.9 .1z"/>
<path d="M171.1 193.5h1.4zM171.1 193.5h1.3z"/>
<path d="M170.9 189.1l1.8 .1zM170.8 189.2h1.9z"/>
<path d="M170.2 189.6h2.3zM170.2 189.6h1.5z"/>
<path d="M170.2 191h2.4zM170.2 191h2.4z"/>
<path d="M170.2 191l2.6 .1zM170.2 191l2.6 .1z"/>
<path d="M170.8 189.2h2zM170.6 189.2h2.2z"/>
<path d="M170.9 193.4h1.8zM170.9 193.4l1.6 .1z"/>
<path d="M172.7 190.2l.2 .1zM172.8 190.3h.1z"/>
<path d="M170.8 193.4h1.9zM170.8 193.4h1.9z"/>
<path d="M170.6 189.2l2.3 .1zM170.5 189.3h2.4z"/>
<path d="M170.3 191.1h2.6zM170.3 191.1h2.6z"/>
<path d="M170.3 191.1h2.6zM170.3 191.1h2.6z"/>
<path d="M170.5 189.3h2.5zM170.5 189.3h2.5z"/>
<path d="M170.4 191.1l2.8 .1zM170.4 191.1l2.8 .1z"/>
<path d="M170.6 193.3l2.1 .1 .3-.1zM170.6 193.3l2.1 .1z"/>
<path d="M170.5 189.3l2.5 .1zM170.4 189.4h2.6z"/>
<path d="M170.5 193.3h2.5zM170.5 193.3h2.5z"/>
<path d="M170.4 189.4l2.8 .1-.2-.1zM170.3 189.5l.1-.1 2.8 .1z"/>
<path d="M170.5 191.2l2.8 .1zM170.5 191.2l2.8 .1z"/>
<path d="M170.4 193.2h2.8zM170.4 193.2l2.6 .1z"/>
<path d="M170.3 189.5h2.9zM170.3 189.5h2.9z"/>
<path d="M170.2 189.5h3zM170.2 189.5l2.3 .1z"/>
<path d="M170.4 193.2h2.8zM170.4 193.2h2.8z"/>
<path d="M172.5 189.6h.8zM171.7 189.6h1.6z"/>
<path d="M170.7 191.3l2.6 .1zM170.7 191.3l2.6 .1z"/>
<path d="M171.7 189.6h1.6zM171.7 189.6h1.6z"/>
<path d="M171.9 189.6l1.4 .1zM171.9 189.6l1.4 .1z"/>
<path d="M172.2 189.7h1.2zM172.2 189.7h1.2z"/>
<path d="M170.8 191.4l2.7 .1-.2-.1zM170.8 191.4l2.7 .1zM171.2 191.5h2.3z"/>
<path d="M170.2 193l3 .2 .2-.2zM170.2 193l3 .2h-2.8z"/>
<path d="M172.3 189.7l1.1 .1zM172.3 189.7l1.1 .1z"/>
<path d="M172.5 189.8h.9zM172.5 189.8h.9z"/>
<path d="M172.5 189.8l1 .2-.1-.2zM172.5 189.8l1 .2h-.8z"/>
<path d="M170.1 193h3.3zM170.1 193h3.3z"/>
<path d="M172.2 192.9h1.3zM171.8 193h1.6z"/>
<path d="M171.2 191.5h2.3zM171.2 191.5h2.3z"/>
<path d="M172.7 190h.8zM172.7 190h.8z"/>
<path d="M172.7 190l.9 .2-.1-.2zM172.7 190l.9 .2h-.9z"/>
<path d="M171.4 191.5l2.2 .1zM171.4 191.5l2.2 .1z"/>
<path d="M172.5 192.9h1zM172.2 192.9h1.3z"/>
<path d="M171.6 191.6l2 .1zM171.6 191.6l2 .1z"/>
<path d="M171.9 191.7h1.8zM171.9 191.7h1.8z"/>
<path d="M172.6 192.8h1zM172.6 192.8h1z"/>
<path d="M172.6 192.8l.9 .1 .1-.1zM172.5 192.9l.1-.1 .9 .1z"/>
<path d="M172.2 191.7l1.5 .1zM172.2 191.7l1.5 .1z"/>
<path d="M172.4 191.8h1.3zM172.4 191.8h1.3z"/>
<path d="M172.5 191.8h1.2zM172.5 191.8h1.2z"/>
<path d="M172.5 191.8l1.2 .1v-.1zM172.5 191.8l1.2 .1h-.9z"/>
<path d="M172.8 192.5l.8 .3 .1-.3zM172.8 192.5l.8 .3h-1z"/>
<path d="M172.9 192.5h.8zM172.9 192.5h.8z"/>
<path d="M172.8 191.9l.9 .1zM172.8 191.9l.9 .1z"/>
<path d="M172.8 192l.9 .1zM172.8 192l.9 .1z"/>
<path d="M172.8 192.1l.9 .1v-.1zM172.8 192.1l.9 .1h-.8z"/>
<path d="M172.9 192.3l.8 .2v-.2zM172.9 192.3l.8 .2h-.8z"/>
<path d="M172.9 192.2h.8zM172.9 192.2l.8 .1z"/>
<path d="M174.7 187.5l.8 3.4v-3.4zM174.7 187.5l.8 3.4h-.8z"/>
<path d="M174.7 190.9h.8zM174.7 190.9h.8z"/>
<path d="M174.7 190.9l1.4 .3-.6-.3zM174.7 190.9l1.4 .3h-1.4z"/>
<path d="M174.7 191.7l.8 1.8v-1.8zM174.7 191.7l.8 1.8h-.8z"/>
<path d="M174.7 191.3l.8 .4 .6-.4zM174.7 191.3l.8 .4h-.8z"/>
<path d="M174.7 191.2h1.4zM174.7 191.2l1.4 .1z"/>
<path d="M175.7 190.7l1.1 .2-.1-.2zM175.5 190.9l.2-.2 1.1 .2z"/>
<path d="M175.5 190.9h1.3zM175.5 190.9h1.3z"/>
<path d="M175.5 190.9l1.5 .3-.2-.3zM175.5 190.9l1.5 .3h-.9z"/>
<path d="M176.1 191.2l.9 .1zM176.1 191.2l.9 .1z"/>
<path d="M176.1 191.3l2.6 2.2-1.7-2.2zM176.1 191.3l2.6 2.2h-1z"/>
<path d="M177.4 189.1l-.7 1.6 1.8-1.6zM175.7 190.7l1.7-1.6-.7 1.6z"/>
<path d="M179.7 191.9l.2 .4v-.4zM179.7 191.9l.2 .4h-.2z"/>
<path d="M179.7 192.3h1zM179.7 192.3h1z"/>
<path d="M179.7 192.5l.2 .6v-.6zM179.7 192.5l.2 .6h-.2z"/>
<path d="M180.3 192.5h.2zM180.3 192.5h.2z"/>
<path d="M179.7 191.8h.7zM179.7 191.8h.7z"/>
<path d="M179.7 191.9h.6zM179.7 191.9h.6z"/>
<path d="M179.7 192.5h.7zM179.7 192.5h.4z"/>
<path d="M179.7 191.8h.8zM179.7 191.8h.8z"/>
<path d="M180.1 192.5h.3zM180.1 192.5h.3z"/>
<path d="M180.2 192.5h.3zM180.2 192.5h.3z"/>
<path d="M179.7 192.5h.8zM179.7 192.5h.7z"/>
<path d="M180.3 192.5h.2zM180.3 192.5h.2zM180.3 192.5h.2zM180.3 192.5h.2z"/>
<path d="M180.3 192.5l.3 .1zM180.3 192.5l.3 .1z"/>
<path d="M179.7 191.8h.8zM179.7 191.8h.8z"/>
<path d="M179.7 191.8l.9 .1zM179.7 191.8l.9 .1z"/>
<path d="M180.3 192.6l.3 .1zM180.3 192.6l.3 .1z"/>
<path d="M179.7 192.4h.9zM179.7 192.4l.8 .1z"/>
<path d="M180.4 192.7h.2zM180.4 192.7h.2zM180.4 192.7h.2zM180.4 192.7h.2z"/>
<path d="M180.4 192.7l.3 .1zM180.4 192.7l.3 .1z"/>
<path d="M179.7 191.9h.9zM179.7 191.9h.6z"/>
<path d="M179.7 192.3h1zM179.7 192.3l.9 .1z"/>
<path d="M180.3 191.9h.4zM180.3 191.9h.4z"/>
<path d="M180.3 191.9h.4zM180.3 191.9h.4z"/>
<path d="M180.4 191.9l.3 .1zM180.4 191.9l.3 .1z"/>
<path d="M180.4 192.3h.3zM180.4 192.3h.3zM180.4 192.3h.3z"/>
<path d="M180.4 192.3h.3zM180.2 192.3h.5z"/>
<path d="M180.5 192.8l.4 .3-.2-.3zM180.5 192.8l.4 .3h-.3z"/>
<path d="M180.5 192h.2zM180.5 192h.2z"/>
<path d="M180.5 192h.2zM180.5 192h.2z"/>
<path d="M180.5 192l.2 .1zM180.5 192l.2 .1z"/>
<path d="M180.5 192.2h.2zM180.5 192.2h.2z"/>
<path d="M180.5 192.2h.2zM180.5 192.2h.2z"/>
<path d="M180.5 192.2h.2zM180.4 192.3h.3z"/>
<path d="M180.6 192.1h.1zM180.6 192.1h.1z"/>
<path d="M180.6 192.1h.1zM180.6 192.1l.1 .1z"/>
</g>
<g fill="none" stroke="#000" stroke-width=".25">
<path d="M5.8 11.3h267.6v193.6h-267.6zM7.4 12.9h264.4v190.4h-264.4zM59.9 39.2l-1.8 2.5M71.2 39.2l-1.8 2.5M82.5 39.2l-1.8 2.5M92.7 39.2l-1.8 2.5M34.4 53.9l2.5 1.8M37.3 59.5h13.5M38 59.5v28.1M53.9 43.6h43.2M53.9 42.8v13.6M64.2 42.8v19.2"/>
<path d="M75.5 42.8v19.2M86.7 42.8v19.2M97.1 42.8v13.6M34.4 72.8l2.5 1.8M37.3 65.1h23.8M65.2 68.2l.7 5h15.8M76.6 69.5l-1.8 2.6M34.4 92.6l2.5 1.8M37.3 87.6h13.5M37.3 82h23.8M34.3 104.3h14.6l1 1v4.7l-1 1h-14.6l-1-1v-4.7zM152.2 138v21.1"/>
<path d="M182.9 138v21.1M199.4 138v21.1M271.8 138h-133.8v21.1h133.8h-133.8v44.2M138 145h133.8M138 152.1h133.8M271.8 159.6h-133.3v43.7M138.5 170.9h133.3M138.5 171.4h133.3M138.5 176.6h132.8M182.9 171.4v31.9M227.4 171.4v5.2M7.4 191.5h130.6v11.8h-130.6z"/>
<path d="M19.1 191.5h-11.7v3.5h11.7h-11.7v3h11.7M19.1 198h-11.7v5.3h11.7M30.8 191.5h-11.7v3.5h11.7h-11.7v3h11.7h-11.7M63 191.5h-32.2v3.5h32.2h-32.2v3h32.2M63 198h-32.2v5.3h32.2M63 198h57.4M79.4 191.5h-16.4v3.5h16.4h-16.4v3h16.4M102.9 191.5h-23.5v3.5h23.5h-23.5v3h23.5M120.4 191.5h17.6v3.5h-17.6zM120.4 191.5h-17.5v3.5h17.5M120.4 195h17.6v3h-17.6zM120.4 195h-17.5v3h17.5"/>
<path d="M120.4 198h17.6v5.3h-17.6zM138.5 181.8h132.8M142.8 187.5h.9l-.4 .6 1.1 2.9h-2.2l2.5 .7 .8 1.8h.9l-2.7-6a2.08 2.08 0 0 0-.7 1.5l-.8 2 2.5 .7h-2.8l-.7 1.8h-.9zM147 189.1h.9v3.1a.84 .84 0 0 0 .9 .7l-1.5 .1-.3-1.1zM147.3 193l2.9-.2a1.94 1.94 0 0 1-2.9 .2zM150.1 189.1h.8v4.4h-.7v-.7h-.8a1.27 1.27 0 0 0 .7-1.4zM152.3 188.1l.8-.5v1.5h.8v.6h-.8v2.9l.5 .2-1.2 .1-.1-3.2h-.6v-.6h.6zM152.4 192.9l1.5-.1 .1 .7-1.2-.1zM155 189.7a2.51 2.51 0 0 1 3.3-.1h-1.6a1.7 1.7 0 0 0-1.1 2.8l.3 .4 .8 .2h-1.6a2.6 2.6 0 0 1-.1-3.3zM156.7 189.6h1.6a2.34 2.34 0 0 1 .1 3.3 2.34 2.34 0 0 1-3.3 .1h1.6a1.74 1.74 0 0 0 1.2-2.6l-.5-.5zM160.1 189.6a1.89 1.89 0 0 1 2.8 0 2.17 2.17 0 0 0-2.1 .4 1.98 1.98 0 0 0 .6 2.9l.3 .1h-1.5a2.64 2.64 0 0 1-.1-3.4zM160.2 193l2.1-.2 .7 .1a1.85 1.85 0 0 1-2.8 .1z"/>
<path d="M162.9 187.5h.8v6h-.7v-.6l-.7-.1a2.02 2.02 0 0 0-.1-3.1l-.5-.1h1.2zM165.3 189.7a2.41 2.41 0 0 1 3.2-.1 3.2 3.2 0 0 0-2.4 .3l-.3 .3-.2 .7 3.5 .1v.5h-3.5a1.45 1.45 0 0 0 1.4 1.5h-1.7a2.57 2.57 0 0 1 0-3.3zM165.3 193l2.1-.1 .6-.4 .3-.4 .8 .1a2.34 2.34 0 0 1-3.8 .8zM165.6 190.9h2.7l-.2-.6-.2-.4-.9-.3h1.5l.4 .5 .2 .9zM169.8 192.2l.8-.1 .2 .5 .4 .3 2.2 .1a2.38 2.38 0 0 1-3.5-.5zM170.3 189.5a2.54 2.54 0 0 1 2.9 0l-1.8 .2a.58 .58 0 0 0-.6 .8l.7 .2a3.1 3.1 0 0 1 2.2 1.1v.7l-.3 .5h-1.6a.79 .79 0 0 0 .8-.2 .79 .79 0 0 0 .2-.9l-.6-.2a3.2 3.2 0 0 1-2.2-.9l-.1-.3a.99 .99 0 0 1 .4-1zM171.7 189.6l1.5-.1 .4 .7-.8 .1-.3-.5zM174.7 187.5h.8v3.4l.6 .3-.6 .5v1.8h-.8zM175.5 190.9l1.9-1.8h1.1l-1.8 1.6 2 2.8h-1l-1.6-2.3zM179.7 191.8l.9 .1h-.7v.4h.8l-.8 .2v.6h-.2zM180.1 192.5h.3l.5 .6h-.3l-.3-.6zM180.3 191.9h.3l.1 .4h-.8h.5a.22 .22 0 0 0 .2-.2 .22 .22 0 0 0-.3-.2z"/>
<path d="M182.9 198h44.5M182.9 187.2h44.5M182.9 192.6h44.5M227.4 181.8v21.5M227.8 181.8v21.5M227.8 192.5h44M249.8 192.5v10.8M260.9 193.1l4.3 8.6h-8.6z"/>
<circle cx="180.3" cy="192.4" r=".92"/>
</g>
<g fill="#fff" stroke="#fff" stroke-width=".2">
<path d="M23.5 105.7l3.1 3.8h-3.1zM23.5 105.7l3.1 3.8v-3.8z"/>
<path d="M26 104.9l6.6 5.4h-6.6zM26 104.9l6.6 5.4v-5.4z"/>
<path d="M34 105l15.2 5.3h-15.2zM34 105l15.2 5.3v-5.3z"/>
<path d="M50.4 105.6l2 4.1h-2zM50.4 105.6l2 4.1v-4.1z"/>
<path d="M51.7 105.7l48 3.8h-48zM51.7 105.7l48 3.8v-3.8z"/>
<path d="M53.8 38.6l10.6 3.7h-10.6zM53.8 38.6l10.6 3.7v-3.7z"/>
<path d="M65.1 38.6l9.5 3.7h-9.5zM65.1 38.6l9.5 3.7v-3.7z"/>
<path d="M76.4 38.6l9.4 3.7h-9.4zM76.4 38.6l9.4 3.7v-3.7z"/>
<path d="M86.6 38.6l10.6 3.7h-10.6zM86.6 38.6l10.6 3.7v-3.7z"/>
<path d="M37.6 88.1v9.6h-3.8zM33.8 88.1v9.6l3.8-9.6z"/>
<path d="M37.6 68.3v10.5h-3.8zM33.8 68.3v10.5l3.8-10.5z"/>
<path d="M37.6 49.4v9.6h-3.8zM33.8 49.4v9.6l3.8-9.6z"/>
<path d="M66.6 68.9l14.4 3.8h-14.4zM66.6 68.9l14.4 3.8v-3.8z"/>
</g>
<g font-size="6.7">
<text x="28.2" y="110">-</text>
<text x="242.4" y="191">1053</text>
<text x="259.1" y="200.8">0</text>
</g>
<text font-size="6.6" x="33.6" y="110">1053</text>
<g font-size="4.5">
<text x="23.8" y="109.2">4</text>
<text x="51.7" y="109.2">PL 15x5-7/8&quot;x230 - A36</text>
</g>
<g font-size="4.4">
<text x="54" y="42">2</text>
<text x="62.7" y="42">&quot;</text>
<text x="65.3" y="42">2</text>
<text x="72.9" y="42">&quot;</text>
<text x="76.5" y="42">2</text>
<text x="84.2" y="42">&quot;</text>
<text x="86.8" y="42">2</text>
<text x="95.5" y="42">&quot;</text>
<text x="37.3" y="51.1" transform="rotate(-90 37.3 51.1)">&quot;</text>
<text x="37.3" y="59.2" transform="rotate(-90 37.3 59.2)">1</text>
<text x="37.3" y="70" transform="rotate(-90 37.3 70)">&quot;</text>
<text x="66.6" y="72.4">R=</text>
<text x="79.4" y="72.4">&quot;</text>
<text x="37.3" y="78.7" transform="rotate(-90 37.3 78.7)">3</text>
<text x="37.3" y="89.8" transform="rotate(-90 37.3 89.8)">&quot;</text>
<text x="37.3" y="97.9" transform="rotate(-90 37.3 97.9)">1</text>
<text x="139.9" y="142.7">REV.</text>
<text x="162.8" y="142.7">Date</text>
<text x="188.1" y="142.7">BY</text>
<text x="223.4" y="142.7">Description</text>
</g>
<g font-size="3.9">
<text x="228.8" y="175.1">Client :</text>
<text x="228.6" y="185.2">Drawing No. :</text>
</g>
<g font-size="3.3">
<text x="139.8" y="163.8">Project :</text>
<text x="139.8" y="168.6">Project No. :</text>
<text x="139.8" y="175.2">Detailer :</text>
<text x="183.8" y="175">Checker:</text>
<text x="139.9" y="180.4">Status :</text>
<text x="183.6" y="185.4">Holes :</text>
<text x="183.8" y="180.2">Comment:</text>
<text x="199.9" y="185.4">13/16&quot;Ø u/n</text>
<text x="183.9" y="190.9">Weld :</text>
<text x="199.9" y="190.9">E70XXELECT</text>
<text x="183.8" y="196.6">Coating :</text>
<text x="199.9" y="196.8">None</text>
<text x="233.3" y="197.8">Phase :</text>
<text x="183.6" y="201.6">Date :</text>
<text x="199.9" y="201.6">2025-03-01</text>
</g>
<g font-size="2.6">
<text x="10.1" y="197.4">1053</text>
<text x="10.2" y="194.2">Mark</text>
<text x="20" y="194.2">Quantity</text>
<text x="24.2" y="197.4">4</text>
<text x="31.6" y="197.4">PL 15x5-7/8&quot;x230</text>
<text x="32.5" y="194.2">Description</text>
<text x="67" y="194.2">Length</text>
<text x="67.4" y="197.4">0'-9 1/16&quot;</text>
<text x="87.4" y="194.2">Grade</text>
<text x="88.8" y="197.4">A36</text>
<text x="104.9" y="194.2">Part weight</text>
<text x="109" y="197.4">8.96</text>
<text x="122.1" y="194.2">Total weight</text>
<text x="125.8" y="197.4">35.82</text>
<text x="24.2" y="201.6">4</text>
<text x="125.8" y="201.6">35.82</text>
</g>
<g font-size="2.2">
<text x="57.3" y="40.5">3</text>
<text x="68.6" y="40.5">3</text>
<text x="79.9" y="40.5">3</text>
<text x="90.1" y="40.5">3</text>
<text x="59.4" y="42">16</text>
<text x="70.8" y="42">8</text>
<text x="82.1" y="42">8</text>
<text x="92.2" y="42">16</text>
<text x="35.7" y="56.5" transform="rotate(-90 35.7 56.5)">3</text>
<text x="37.3" y="54.4" transform="rotate(-90 37.3 54.4)">16</text>
<text x="73.1" y="70.8">11</text>
<text x="35.7" y="75.4" transform="rotate(-90 35.7 75.4)">9</text>
<text x="37.3" y="73.3" transform="rotate(-90 37.3 73.3)">16</text>
<text x="76" y="72.4">16</text>
<text x="35.7" y="95.2" transform="rotate(-90 35.7 95.2)">3</text>
<text x="37.3" y="93.1" transform="rotate(-90 37.3 93.1)">16</text>
</g>
</svg>
